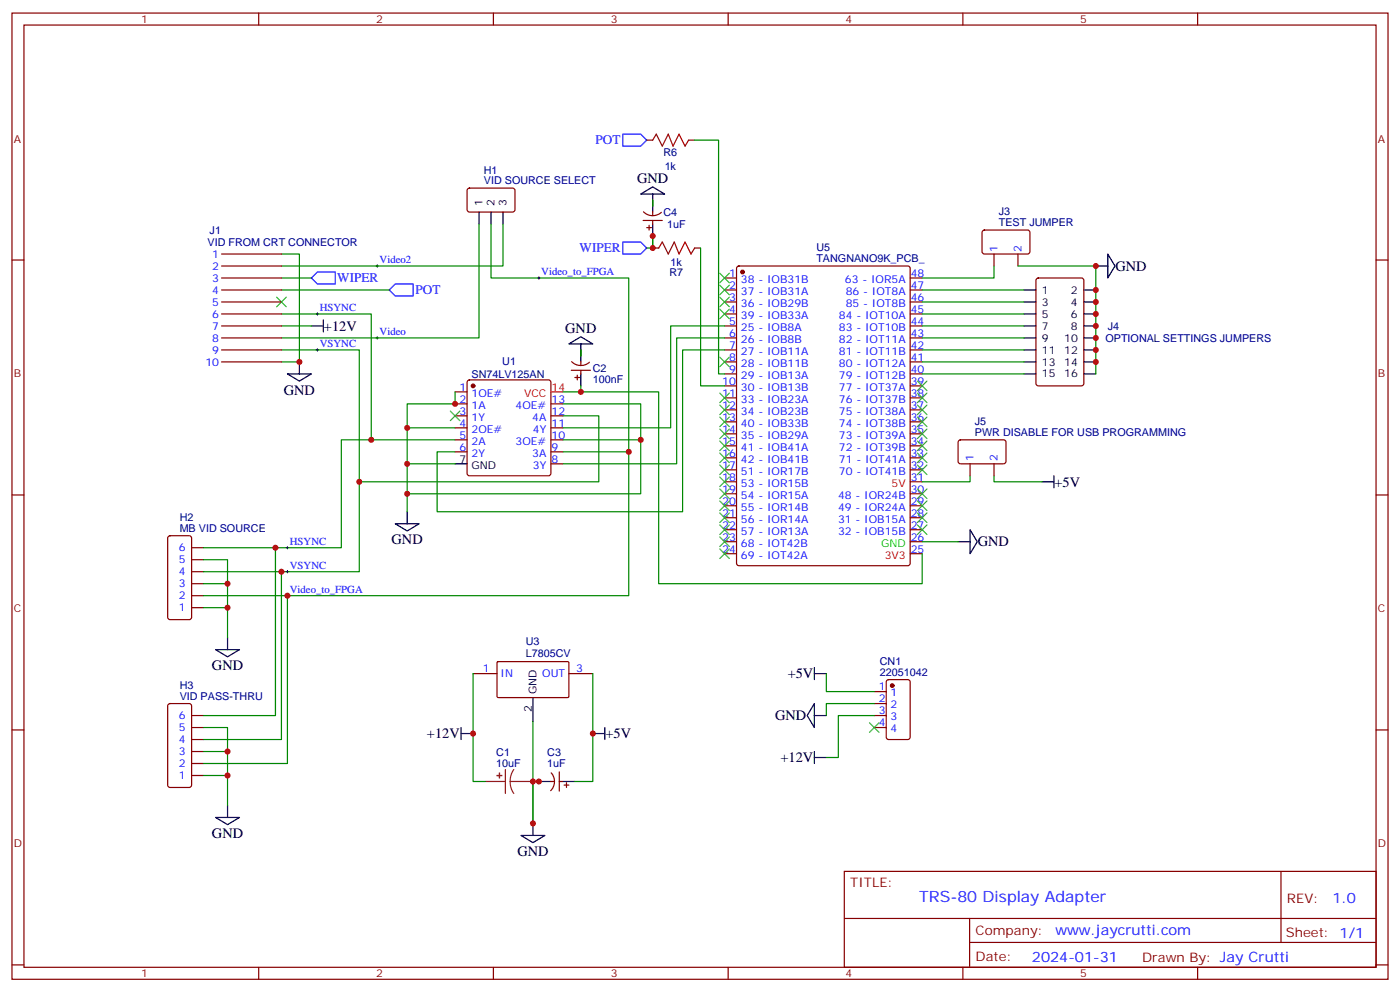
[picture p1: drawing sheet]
<svg xmlns="http://www.w3.org/2000/svg" width="412mm" height="292mm" viewBox="0 0 412 292" stroke-linecap="round" stroke-linejoin="round" font-family="sans-serif">
<g fill="none" stroke="#870000" stroke-width=".35">
<path d="M3.5 3.8h405.4v284.4h-405.4zM7.1 7.4h398.2v277.3h-398.2zM76.2 3.8v3.6M145.3 3.8v3.6M214.5 3.8v3.6M283.6 3.8v3.6M352.8 3.8v3.6M137.8 55.6l.5-.2h13l.4 .7-.1 5.9-.6 .4-13-.1-.4-.6v-5.6zM190.5 41.2h1.8M202.8 41.2h1.8M3.5 76.5h3.6M65.3 74.8h17.6"/>
<path d="M65.3 78.3h17.6M189.4 64.9h5.7M189.6 62.3a3.8 3.8 0 0 0 5.2 .2M190.5 67h1.4M191.2 66.3v1.4M192.3 73h1.7M192.3 62.4v1.1M192.3 64.9v1M204.6 73h1.8M217.2 78.5l.5-.2h49.7l.7 .4v87.1l-.5 .6-49.9 .1-.7-.5v-87zM289.5 67.9l.5-.2 13 .1 .4 .6-.1 5.9-.6 .5-13-.1-.4-.7v-5.6zM292.8 74.8v3.5"/>
<path d="M299.9 74.8v3.5M405.3 76.5h3.6M65.3 81.8h17.6M65.3 85.3h17.6M65.3 88.9h17.6M65.3 92.4h17.6M65.3 95.9h17.6M65.3 99.4h17.6M213.4 81.8h3.6M213.4 85.3h3.6M213.4 88.9h3.6M213.4 92.4h3.6"/>
<path d="M213.4 95.9h3.6M213.4 99.4h3.6M268.1 81.8h3.5M268.1 85.3h3.5M268.1 88.9h3.5M268.1 92.4h3.5M268.1 95.9h3.5M268.1 99.4h3.5M305.4 82l.5-.2h12.7l.6 .4 .1 30.7-.5 .6-12.9 .1-.7-.5v-30.6zM65.3 103h17.6M65.3 106.5h17.6M134.1 115.3h3.5"/>
<path d="M134.1 118.9h3.5M137.8 112l.5-.2h23.3l.5 .2 .2 .5v26.8l-.3 .5-.4 .2h-23.3l-.5-.2-.2-.5v-26.8zM162.3 118.9h3.5M168.3 109h5.6M168.4 106.4a3.8 3.8 0 0 0 5.2 .2M169.3 111.1h1.4M170 110.4v1.4M171.1 106.5v1.1M171.1 109v1M213.4 103h3.6M213.4 106.5h3.6M213.4 110h3.6"/>
<path d="M213.4 113.6h3.6M213.4 117.1h3.6M268.1 103h3.5M268.1 106.5h3.5M268.1 110h3.5M268.1 113.6h3.5M268.1 117.1h3.5M134.1 122.4h3.5M134.1 125.9h3.5M134.1 129.4h3.5M134.1 133h3.5M162.3 122.4h3.5"/>
<path d="M162.3 125.9h3.5M162.3 129.4h3.5M162.3 133h3.5M162.3 136.5h3.5M213.4 120.6h3.6M213.4 124.1h3.6M213.4 127.7h3.6M213.4 131.2h3.6M213.4 134.7h3.6M213.4 138.3h3.6M268.1 120.6h3.5M268.1 124.1h3.5"/>
<path d="M268.1 127.7h3.5M268.1 131.2h3.5M268.1 134.7h3.5M268.1 138.3h3.5M282.5 129.6l.4-.2 13 .1 .4 .6v6l-.7 .4-12.9-.1-.5-.6v-5.7zM285.8 136.5v3.5M292.8 136.5v3.5M3.5 145.7h3.6M49.6 157.9l.5-.2h5.6l.7 .4v23.5l-.4 .7-5.9 .1-.7-.5v-23.5zM213.4 141.8h3.6M213.4 145.3h3.6M213.4 148.8h3.6"/>
<path d="M213.4 152.4h3.6M213.4 155.9h3.6M213.4 159.4h3.6M268.1 141.8h3.5M268.1 145.3h3.5M268.1 148.8h3.5M268.1 152.4h3.5M268.1 155.9h3.5M268.1 159.4h3.5M405.3 145.7h3.6M56.4 178.8h3.6M56.4 175.3h3.6"/>
<path d="M56.4 171.8h3.6M56.4 168.2h3.6M56.4 164.7h3.6M56.4 161.2h3.6M213.4 162.9h3.6M268.1 162.9h3.5M139.3 198.2h7.1M146.5 194.9l.3-.2h20.6l.2 .4-.1 10-.3 .2-20.6-.1-.2-.3zM167.6 198.2h7M3.5 214.8h3.6M49.6 207.3l.5-.3h5.6l.7 .5v23.5l-.4 .7h-5.9l-.7-.4v-23.5zM56.4 210.6h3.6"/>
<path d="M56.4 214.1h3.6M56.4 217.6h3.6M257.5 203.5h3.6M257.5 207h3.6M257.5 210.6h3.6M257.5 214.1h3.6M261.3 200.2l.5-.2h5.6l.7 .4v16.5l-.5 .7h-5.8l-.7-.4v-16.5zM405.3 214.8h3.6M56.4 228.2h3.6M56.4 224.7h3.6M56.4 221.2h3.6M162.3 230h1"/>
<path d="M162.4 227.4a3.8 3.8 0 0 1-.2 5.3M164.7 227.2v5.6M164.7 230h1.1M166.2 231h1.4M166.9 230.3v1.4M248.7 256.4h156.6v28.3h-156.6zM377.3 256.5v20.8M248.7 270.3h156.5M285.6 277.3h119.6M285.6 270.3v14.1M3.5 284h3.6M76.2 284.7v3.5"/>
<path d="M145.3 284.7v3.5M214.5 284.7v3.5M283.6 284.7v3.5M352.8 284.7v3.5M405.3 284h3.6"/>
</g>
<g fill="#870000" stroke="#870000" stroke-width=".35">
<circle cx="139.3" cy="113.6" r=".53"/>
<circle cx="218.7" cy="80" r=".53"/>
<circle cx="262.8" cy="201.8" r=".53"/>
</g>
<g fill="none" stroke="#000" stroke-width=".35">
<path d="M188.7 57.1l3.6-2.1 3.5 2.1zM192.3 57.1v5.3M141.1 62.4v3.5M144.6 62.4v3.5M148.2 62.4v3.5M192.3 65.9v3.6M322.8 78.3h3.5M326.3 74.8l2.1 3.5-2.1 3.5zM91.7 95.9h3.5M95.2 94.2v3.5M301.6 85.3h3.6M301.6 88.9h3.6"/>
<path d="M301.6 92.4h3.6M301.6 95.9h3.6M301.6 99.4h3.6M319.3 85.3h3.5M319.3 88.9h3.5M319.3 92.4h3.5M319.3 95.9h3.5M319.3 99.4h3.5M84.7 110h7l-3.5 2.1zM88.2 106.5v3.5M167.6 101.2l3.5-2.1 3.5 2.1zM171.1 101.2v5.3"/>
<path d="M171.1 110v3.6M301.6 103h3.6M301.6 106.5h3.6M301.6 110h3.6M319.3 103h3.5M319.3 106.5h3.5M319.3 110h3.5M134.1 136.5h3.5M116.4 154.1h7.1l-3.6 2.1zM119.9 150.6v3.5M282.2 159.4h3.6M285.8 155.9l2.1 3.5-2.1 3.5z"/>
<path d="M306.9 141.8h3.5M310.4 140v3.5M63.5 191.2h7.1l-3.6 2.1zM67 187.6v3.6M239.9 196.5v3.5M239.9 198.2h3.5M135.8 215.9h3.5M135.8 214.1v3.5M157 205.3v7M174.6 215.9h3.6M178.2 214.1v3.5M239.9 207v7.1l-2.1-3.5z"/>
<path d="M239.9 210.6h3.5M67 237v3.6M158.7 230h3.6M165.8 230h3.5M239.9 222.9h3.5M239.9 221.2v3.5M63.5 240.6h7.1l-3.6 2.1zM153.5 245.9h7l-3.5 2.1zM157 242.3v3.6"/>
</g>
<path d="M162.3 115.3h3.5" fill="none" stroke="#f00" stroke-width=".35"/>
<g fill="#8c2424" stroke="#8c2424" stroke-width=".35">
<path d="M146.4 228.2h1.4z"/>
<path d="M147.1 227.5v1.4z"/>
</g>
<path d="M142.9 230h6M148.9 226.4v7.1M150.3 230l.2 1.8 .8 1.7M150.3 230h6.7M151.3 226.4l-.8 1.7-.2 1.9" fill="none" stroke="#8c2424" stroke-width=".35"/>
<g fill="none" stroke="#008700" stroke-width=".35">
<path d="M192.3 58.9v1.7M204.6 41.2h7.1v68.8h1.7M82.9 74.8h5.3v31.7h-5.3M141.1 65.9v33.5h-58.2M144.6 65.9v15.9h40.6v51.2h-19.4M148.2 65.9v12.4h-65.3M190.5 73h1.8v-3.5v3.5M206.4 73v40.6h7M292.8 78.3v3.5h-21.2M299.9 78.3h22.9v31.7M82.9 92.4h26.5v37h24.7M82.9 85.3h31.8"/>
<path d="M82.9 95.9h8.8M82.9 81.8h8.8M213.4 95.9h-15.8v30h-31.8M213.4 99.4h-14.1v37.1h-33.5M271.6 85.3h30M271.6 88.9h30M271.6 92.4h30M271.6 95.9h30M271.6 99.4h30M82.9 103h22.9v38.8h70.6v-19.4h-10.6M134.1 115.3v3.6h-14.2v17.6M165.8 115.3h28.2v56.5h77.6v-8.9"/>
<path d="M165.8 118.9h22.9v26.4h-68.8M171.1 103v1.7M171.1 113.6v1.7M213.4 103h-12.3v47.6h-72.3v-17.6h5.3M271.6 103h30M271.6 106.5h30M271.6 110h30M109.4 129.4h-8.9v31.8h-40.5M119.9 125.9h14.2M134.1 136.5h-14.2v14.1M165.8 129.4h22.9M185.2 133v42.3h-125.2"/>
<path d="M105.8 141.8v26.4h-45.8M271.6 159.4h10.6M285.8 140v1.8h-14.2M292.8 140v1.8h14.1M60 164.7h7v22.9M60 171.8h7M60 178.8h7M81.1 161.2v49.4h-21.1M82.9 168.2v49.4h-22.9M84.7 175.3v49.4h-24.7M139.3 198.2v31.8h3.6M174.6 198.2v31.8h-5.3"/>
<path d="M243.4 198.2v5.3h14.1M60 214.1h7v22.9M157 212.3v30v-12.3h1.7h-1.7M257.5 207h-14.1v3.6M257.5 210.6h-10.6v12.3h-3.5M60 221.2h7M60 228.2h7"/>
</g>
<g fill="none" stroke="#3c3" stroke-width=".35">
<path d="M81.5 87.5l2.8 2.8M84.3 87.5l-2.8 2.8M212 80.4l2.8 2.8M212 83.9l2.8 2.8M212 87.5l2.8 2.8M212 91l2.8 2.8M214.8 80.4l-2.8 2.8M214.8 83.9l-2.8 2.8M214.8 87.5l-2.8 2.8M214.8 91l-2.8 2.8M212 105.1l2.8 2.8M212 115.7l2.8 2.8"/>
<path d="M212 119.2l2.8 2.8M214.8 105.1l-2.8 2.8M214.8 115.7l-2.8 2.8M214.8 119.2l-2.8 2.8M270.2 119.2l2.8 2.8M270.2 115.7l2.8 2.8M270.2 112.1l2.8 2.9M273 119.2l-2.8 2.8M273 115.7l-2.8 2.8M273 112.1l-2.8 2.9M132.6 121l2.9 2.8M135.5 121l-2.9 2.8"/>
<path d="M212 122.7l2.8 2.9M212 126.3l2.8 2.8M212 129.8l2.8 2.8M212 133.3l2.8 2.8M212 136.8l2.8 2.9M214.8 122.7l-2.8 2.9M214.8 126.3l-2.8 2.8M214.8 129.8l-2.8 2.8M214.8 133.3l-2.8 2.8M214.8 136.8l-2.8 2.9M270.2 136.8l2.8 2.9M270.2 133.3l2.8 2.8"/>
<path d="M270.2 129.8l2.8 2.8M270.2 126.3l2.8 2.8M270.2 122.7l2.8 2.9M273 136.8l-2.8 2.9M273 133.3l-2.8 2.8M273 129.8l-2.8 2.8M273 126.3l-2.8 2.8M273 122.7l-2.8 2.9M212 140.4l2.8 2.8M212 143.9l2.8 2.8M212 147.4l2.8 2.8M212 151l2.8 2.8"/>
<path d="M212 154.5l2.8 2.8M212 158l2.8 2.8M214.8 140.4l-2.8 2.8M214.8 143.9l-2.8 2.8M214.8 147.4l-2.8 2.8M214.8 151l-2.8 2.8M214.8 154.5l-2.8 2.8M214.8 158l-2.8 2.8M270.2 154.5l2.8 2.8M270.2 151l2.8 2.8M270.2 147.4l2.8 2.8M270.2 143.9l2.8 2.8"/>
<path d="M273 154.5l-2.8 2.8M273 151l-2.8 2.8M273 147.4l-2.8 2.8M273 143.9l-2.8 2.8M212 161.5l2.8 2.9M214.8 161.5l-2.8 2.9M256.1 212.7l2.8 2.8M258.9 212.7l-2.8 2.8"/>
</g>
<g fill="none" stroke="#000" stroke-width=".29">
<path d="M110.8 78.3h.7M111.1 77.9v.7M93.1 92.4h.7M93.5 92v.7M110.8 99.4h.7M111.1 99.1v.7M158.4 81.8h.7M158.7 81.5v.7M93.1 103h.7M93.5 102.6v.7M84.3 168.2h.7M84.3 161.2h.7"/>
<path d="M84.3 175.3h.7M84.7 160.8v.7M84.7 167.9v.7M84.7 174.9v.7"/>
</g>
<path d="M183.4 39.5h5.3l1.8 1.7-1.8 1.8h-5.3zM183.4 71.2h5.3l1.8 1.8-1.8 1.8h-5.3zM91.7 81.8l1.8-1.8h5.3v3.6h-5.3zM116.4 83.6h5.3v3.5h-5.3l-1.7-1.8z" fill="none" stroke="#00f" stroke-width=".35"/>
<path d="M192.3 41.2l1-1.7 1.8 3.5 1.7-3.5 1.5 3.5 1.7-3.5 1.8 3.5 1-1.8M194 73l1.1-1.8 1.7 3.6 1.8-3.6 1.4 3.6 1.8-3.6 1.8 3.6 1-1.8" fill="none" stroke="#a10000" stroke-width=".35"/>
<g fill="#c00">
<circle cx="119.9" cy="136.5" r=".88"/>
<circle cx="134.1" cy="118.9" r=".88"/>
<circle cx="119.9" cy="145.3" r=".88"/>
<circle cx="188.7" cy="129.4" r=".88"/>
<circle cx="119.9" cy="125.9" r=".88"/>
<circle cx="171.1" cy="115.3" r=".88"/>
<circle cx="322.8" cy="85.3" r=".88"/>
<circle cx="322.8" cy="88.9" r=".88"/>
<circle cx="322.8" cy="92.4" r=".88"/>
<circle cx="322.8" cy="95.9" r=".88"/>
<circle cx="322.8" cy="99.4" r=".88"/>
<circle cx="322.8" cy="103" r=".88"/>
<circle cx="322.8" cy="106.5" r=".88"/>
<circle cx="322.8" cy="78.3" r=".88"/>
<circle cx="157" cy="230" r=".88"/>
<circle cx="158.8" cy="230" r=".88"/>
<circle cx="157" cy="242.3" r=".88"/>
<circle cx="88.2" cy="106.5" r=".88"/>
<circle cx="192.3" cy="73" r=".88"/>
<circle cx="192.3" cy="69.5" r=".88"/>
<circle cx="67" cy="171.8" r=".88"/>
<circle cx="67" cy="178.8" r=".88"/>
<circle cx="109.4" cy="129.4" r=".88"/>
<circle cx="105.8" cy="141.8" r=".88"/>
<circle cx="185.2" cy="133" r=".88"/>
<circle cx="174.6" cy="215.9" r=".88"/>
<circle cx="139.3" cy="215.9" r=".88"/>
<circle cx="81.1" cy="161.2" r=".88"/>
<circle cx="82.9" cy="168.2" r=".88"/>
<circle cx="84.7" cy="175.3" r=".88"/>
<circle cx="67" cy="221.2" r=".88"/>
<circle cx="67" cy="228.2" r=".88"/>
</g>
<text font-size="4.6" fill="#00f" x="270.8" y="265.5">TRS-80 Display Adapter</text>
<g font-size="4.2">
<text x="187.7" y="53.8">GND</text>
<text x="328.6" y="79.7">GND</text>
<text x="95.4" y="97.3">+12V</text>
<text x="166.5" y="97.9">GND</text>
<text x="83.6" y="116.1">GND</text>
<text x="310.6" y="143.2">+5V</text>
<text x="115.4" y="160.2">GND</text>
<text x="288" y="160.8">GND</text>
<text x="62.4" y="197.2">GND</text>
<text x="232" y="199.6">+5V</text>
<text x="228.3" y="212">GND</text>
<text x="125.8" y="217.3">+12V</text>
<text x="178.3" y="217.3">+5V</text>
<text x="229.9" y="224.3">+12V</text>
<text x="62.4" y="246.6">GND</text>
<text x="152.4" y="251.9">GND</text>
</g>
<g font-size="4.2" fill="#00f">
<text x="392.5" y="265.7">1.0</text>
<text x="310.9" y="275.3">www.jaycrutti.com</text>
<text x="304" y="283.1">2024-01-31</text>
</g>
<g font-size="3.9" fill="#00f">
<text x="175.4" y="42.5">POT</text>
<text x="170.7" y="74.3">WIPER</text>
<text x="99.3" y="83">WIPER</text>
<text x="122.4" y="86.5">POT</text>
</g>
<g font-size="3.9" fill="#800">
<text x="250.5" y="261">TITLE:</text>
<text x="379.1" y="265.7">REV:</text>
<text x="287.4" y="275.2">Company:</text>
<text x="378.7" y="275.8">Sheet: 1/1</text>
<text x="287.4" y="282.9">Date:</text>
<text x="336.4" y="283">Drawn By: Jay Crutti</text>
</g>
<g font-size="3.2" fill="#800">
<text x="41.6" y="6.8">1</text>
<text x="110.8" y="6.8">2</text>
<text x="179.9" y="6.8">3</text>
<text x="249.1" y="6.8">4</text>
<text x="318.2" y="6.8">5</text>
<text x="4.1" y="41.9">A</text>
<text x="405.9" y="41.9">A</text>
<text x="4.1" y="111.1">B</text>
<text x="405.9" y="111.1">B</text>
<text x="4.1" y="180.2">C</text>
<text x="405.9" y="180.2">C</text>
<text x="4.1" y="249.4">D</text>
<text x="405.9" y="249.4">D</text>
<text x="41.6" y="287.7">1</text>
<text x="110.8" y="287.7">2</text>
<text x="179.9" y="287.7">3</text>
<text x="249.1" y="287.7">4</text>
<text x="318.2" y="287.7">5</text>
</g>
<g font-size="3.2" fill="#000080">
<text x="195.5" y="45.9">R6</text>
<text x="142.5" y="51.1">H1</text>
<text x="195.8" y="50.1">1k</text>
<text x="142.5" y="54.3">VID SOURCE SELECT</text>
<text x="195.5" y="63.6">C4</text>
<text x="294.2" y="63.4">J3</text>
<text x="61.8" y="68.8">J1</text>
<text x="196.5" y="67.1">1uF</text>
<text x="294.2" y="66.6">TEST JUMPER</text>
<text x="61.1" y="72.4">VID FROM CRT CONNECTOR</text>
<text x="240.5" y="77.1">TANGNANO9K_PCB_</text>
<text x="240.5" y="73.9">U5</text>
<text x="197.2" y="81.2">R7</text>
<text x="197.6" y="78.3">1k</text>
<text x="325.6" y="100.5">OPTIONAL SETTINGS JUMPERS</text>
<text x="326.3" y="97">J4</text>
<text x="147.9" y="107.4">U1</text>
<text x="138.9" y="111.2">SN74LV125AN</text>
<text x="174.6" y="112.6">100nF</text>
<text x="174.6" y="109.4">C2</text>
<text x="287.2" y="125.2">J5</text>
<text x="287.2" y="128.4">PWR DISABLE FOR USB PROGRAMMING</text>
<text x="52.9" y="153.4">H2</text>
<text x="52.9" y="156.6">MB VID SOURCE</text>
<text x="154.9" y="189.9">U3</text>
<text x="154.9" y="193.3">L7805CV</text>
<text x="259.2" y="195.8">CN1</text>
<text x="52.9" y="202.8">H3</text>
<text x="259.2" y="198.9">22051042</text>
<text x="52.9" y="206">VID PASS-THRU</text>
<text x="146.2" y="225.8">10uF</text>
<text x="146.2" y="222.6">C1</text>
<text x="161.2" y="225.8">1uF</text>
<text x="161.2" y="222.6">C3</text>
</g>
<g font-size="3.2">
<text x="142.2" y="60.6" transform="rotate(-90 142.2 60.6)">1</text>
<text x="145.7" y="60.6" transform="rotate(-90 145.7 60.6)">2</text>
<text x="149.2" y="60.6" transform="rotate(-90 149.2 60.6)">3</text>
<text x="306.9" y="86.4">1</text>
<text x="306.9" y="89.9">3</text>
<text x="315.5" y="86.4">2</text>
<text x="315.5" y="89.9">4</text>
<text x="306.9" y="93.5">5</text>
<text x="315.5" y="93.5">6</text>
<text x="306.9" y="97">7</text>
<text x="306.9" y="100.5">9</text>
<text x="313.5" y="100.5">10</text>
<text x="315.5" y="97">8</text>
<text x="306.9" y="104">11</text>
<text x="306.9" y="107.6">13</text>
<text x="313.5" y="104">12</text>
<text x="313.5" y="107.6">14</text>
<text x="306.9" y="111.1">15</text>
<text x="313.5" y="111.1">16</text>
<text x="135.4" y="136.1">7</text>
<text x="138.9" y="137.9">GND</text>
<text x="156.6" y="209.4" transform="rotate(-90 156.6 209.4)">2</text>
<text x="158" y="204.2" transform="rotate(-90 158 204.2)">GND</text>
</g>
<g font-size="3.2" fill="#00f">
<text x="62.5" y="75.8">1</text>
<text x="111.8" y="77.4">Video2</text>
<text x="293.9" y="74" transform="rotate(-90 293.9 74)">1</text>
<text x="300.9" y="74" transform="rotate(-90 300.9 74)">2</text>
<text x="62.5" y="79.3">2</text>
<text x="62.5" y="82.9">3</text>
<text x="159.5" y="80.9">Video_to_FPGA</text>
<text x="214.8" y="81.5">1</text>
<text x="218.3" y="83.2">38 - IOB31B</text>
<text x="248.9" y="83.2">63 - IOR5A</text>
<text x="268.3" y="81.5">48</text>
<text x="62.5" y="86.4">4</text>
<text x="62.5" y="89.9">5</text>
<text x="214.8" y="85">2</text>
<text x="214.8" y="88.5">3</text>
<text x="218.3" y="86.7">37 - IOB31A</text>
<text x="249.1" y="86.7">86 - IOT8A</text>
<text x="268.3" y="88.5">46</text>
<text x="268.3" y="85">47</text>
<text x="62.5" y="93.5">6</text>
<text x="94.2" y="91.5">HSYNC</text>
<text x="214.8" y="92">4</text>
<text x="214.8" y="95.6">5</text>
<text x="218.3" y="90.3">36 - IOB29B</text>
<text x="218.3" y="93.8">39 - IOB33A</text>
<text x="247.1" y="93.8">84 - IOT10A</text>
<text x="249.1" y="90.3">85 - IOT8B</text>
<text x="268.3" y="95.6">44</text>
<text x="268.3" y="92">45</text>
<text x="62.5" y="97">7</text>
<text x="62.5" y="100.5">8</text>
<text x="111.8" y="98.6">Video</text>
<text x="214.8" y="99.1">6</text>
<text x="218.3" y="97.3">25 - IOB8A</text>
<text x="218.3" y="100.9">26 - IOB8B</text>
<text x="247.1" y="97.3">83 - IOT10B</text>
<text x="247.1" y="100.9">82 - IOT11A</text>
<text x="268.3" y="99.1">43</text>
<text x="60.5" y="107.6">10</text>
<text x="62.5" y="104">9</text>
<text x="94.2" y="102.1">VSYNC</text>
<text x="214.8" y="102.6">7</text>
<text x="214.8" y="106.2">8</text>
<text x="218.3" y="104.4">27 - IOB11A</text>
<text x="218.3" y="107.9">28 - IOB11B</text>
<text x="247.1" y="104.4">81 - IOT11B</text>
<text x="247.1" y="107.9">80 - IOT12A</text>
<text x="268.3" y="106.2">41</text>
<text x="268.3" y="102.6">42</text>
<text x="212.7" y="113.2">10</text>
<text x="214.8" y="109.7">9</text>
<text x="218.3" y="111.4">29 - IOB13A</text>
<text x="247.1" y="111.4">79 - IOT12B</text>
<text x="268.3" y="113.2">39</text>
<text x="268.3" y="109.7">40</text>
<text x="135.4" y="115">1</text>
<text x="135.4" y="118.5">2</text>
<text x="138.9" y="116.7">1OE#</text>
<text x="162.5" y="118.5">13</text>
<text x="212.7" y="116.7">11</text>
<text x="218.3" y="115">30 - IOB13B</text>
<text x="218.3" y="118.5">33 - IOB23A</text>
<text x="247.1" y="118.5">76 - IOT37B</text>
<text x="247.1" y="115">77 - IOT37A</text>
<text x="268.3" y="116.7">38</text>
<text x="135.4" y="122">3</text>
<text x="135.4" y="125.6">4</text>
<text x="138.9" y="120.3">1A</text>
<text x="138.9" y="123.8">1Y</text>
<text x="151.9" y="120.3">4OE#</text>
<text x="156.8" y="123.8">4A</text>
<text x="162.5" y="125.6">11</text>
<text x="162.5" y="122">12</text>
<text x="212.7" y="120.3">12</text>
<text x="212.7" y="123.8">13</text>
<text x="218.3" y="122">34 - IOB23B</text>
<text x="218.3" y="125.6">40 - IOB33B</text>
<text x="247.1" y="125.6">74 - IOT38B</text>
<text x="247.1" y="122">75 - IOT38A</text>
<text x="268.3" y="123.8">36</text>
<text x="268.3" y="120.3">37</text>
<text x="135.4" y="129.1">5</text>
<text x="138.9" y="127.3">2OE#</text>
<text x="138.9" y="130.8">2A</text>
<text x="151.9" y="130.8">3OE#</text>
<text x="157" y="127.3">4Y</text>
<text x="162.5" y="129.1">10</text>
<text x="212.7" y="127.3">14</text>
<text x="212.7" y="130.8">15</text>
<text x="218.3" y="129.1">35 - IOB29A</text>
<text x="247.1" y="129.1">73 - IOT39A</text>
<text x="268.3" y="130.8">34</text>
<text x="268.3" y="127.3">35</text>
<text x="135.4" y="132.6">6</text>
<text x="138.9" y="134.4">2Y</text>
<text x="156.8" y="134.4">3A</text>
<text x="157" y="137.9">3Y</text>
<text x="162.5" y="136.1">8</text>
<text x="162.5" y="132.6">9</text>
<text x="212.7" y="134.4">16</text>
<text x="212.7" y="137.9">17</text>
<text x="218.3" y="132.6">41 - IOB41A</text>
<text x="218.3" y="136.1">42 - IOB41B</text>
<text x="247.1" y="132.6">72 - IOT39B</text>
<text x="247.1" y="136.1">71 - IOT41A</text>
<text x="268.3" y="137.9">32</text>
<text x="268.3" y="134.4">33</text>
<text x="286.8" y="135.8" transform="rotate(-90 286.8 135.8)">1</text>
<text x="293.9" y="135.8" transform="rotate(-90 293.9 135.8)">2</text>
<text x="212.7" y="141.4">18</text>
<text x="218.3" y="139.7">51 - IOR17B</text>
<text x="218.3" y="143.2">53 - IOR15B</text>
<text x="247.1" y="139.7">70 - IOT41B</text>
<text x="268.3" y="141.4">31</text>
<text x="212.7" y="145">19</text>
<text x="212.7" y="148.5">20</text>
<text x="218.3" y="146.7">54 - IOR15A</text>
<text x="246.9" y="146.7">48 - IOR24B</text>
<text x="268.3" y="148.5">29</text>
<text x="268.3" y="145">30</text>
<text x="212.7" y="152">21</text>
<text x="212.7" y="155.5">22</text>
<text x="218.3" y="150.2">55 - IOR14B</text>
<text x="218.3" y="153.8">56 - IOR14A</text>
<text x="246.9" y="150.2">49 - IOR24A</text>
<text x="246.9" y="153.8">31 - IOB15A</text>
<text x="268.3" y="155.5">27</text>
<text x="268.3" y="152">28</text>
<text x="85.4" y="160.3">HSYNC</text>
<text x="212.7" y="159.1">23</text>
<text x="218.3" y="157.3">57 - IOR13A</text>
<text x="218.3" y="160.8">68 - IOT42B</text>
<text x="246.9" y="157.3">32 - IOB15B</text>
<text x="268.3" y="159.1">26</text>
<text x="52.7" y="165.8">5</text>
<text x="52.7" y="162.2">6</text>
<text x="85.4" y="167.4">VSYNC</text>
<text x="212.7" y="162.6">24</text>
<text x="218.3" y="164.4">69 - IOT42A</text>
<text x="268.3" y="162.6">25</text>
<text x="52.7" y="172.8">3</text>
<text x="52.7" y="169.3">4</text>
<text x="52.7" y="179.9">1</text>
<text x="52.7" y="176.4">2</text>
<text x="85.4" y="174.4">Video_to_FPGA</text>
<text x="142.3" y="197.9">1</text>
<text x="169.7" y="197.9">3</text>
<text x="147.5" y="199.3">IN</text>
<text x="159.7" y="199.3">OUT</text>
<text x="258.9" y="203.2">1</text>
<text x="258.9" y="206.7">2</text>
<text x="262.4" y="204.9">1</text>
<text x="262.4" y="208.5">2</text>
<text x="52.7" y="215.2">5</text>
<text x="52.7" y="211.6">6</text>
<text x="258.9" y="210.2">3</text>
<text x="258.9" y="213.7">4</text>
<text x="262.4" y="212">3</text>
<text x="262.4" y="215.5">4</text>
<text x="52.7" y="218.7">4</text>
<text x="52.7" y="225.7">2</text>
<text x="52.7" y="222.2">3</text>
<text x="52.7" y="229.3">1</text>
</g>
<g font-size="3.2" fill="#f00">
<text x="154.4" y="116.7">VCC</text>
<text x="162.5" y="115">14</text>
<text x="262.6" y="143.2">5V</text>
<text x="260.6" y="164.4">3V3</text>
</g>
<text font-size="3.2" fill="#0f0" x="259.5" y="160.8">GND</text>
</svg>
